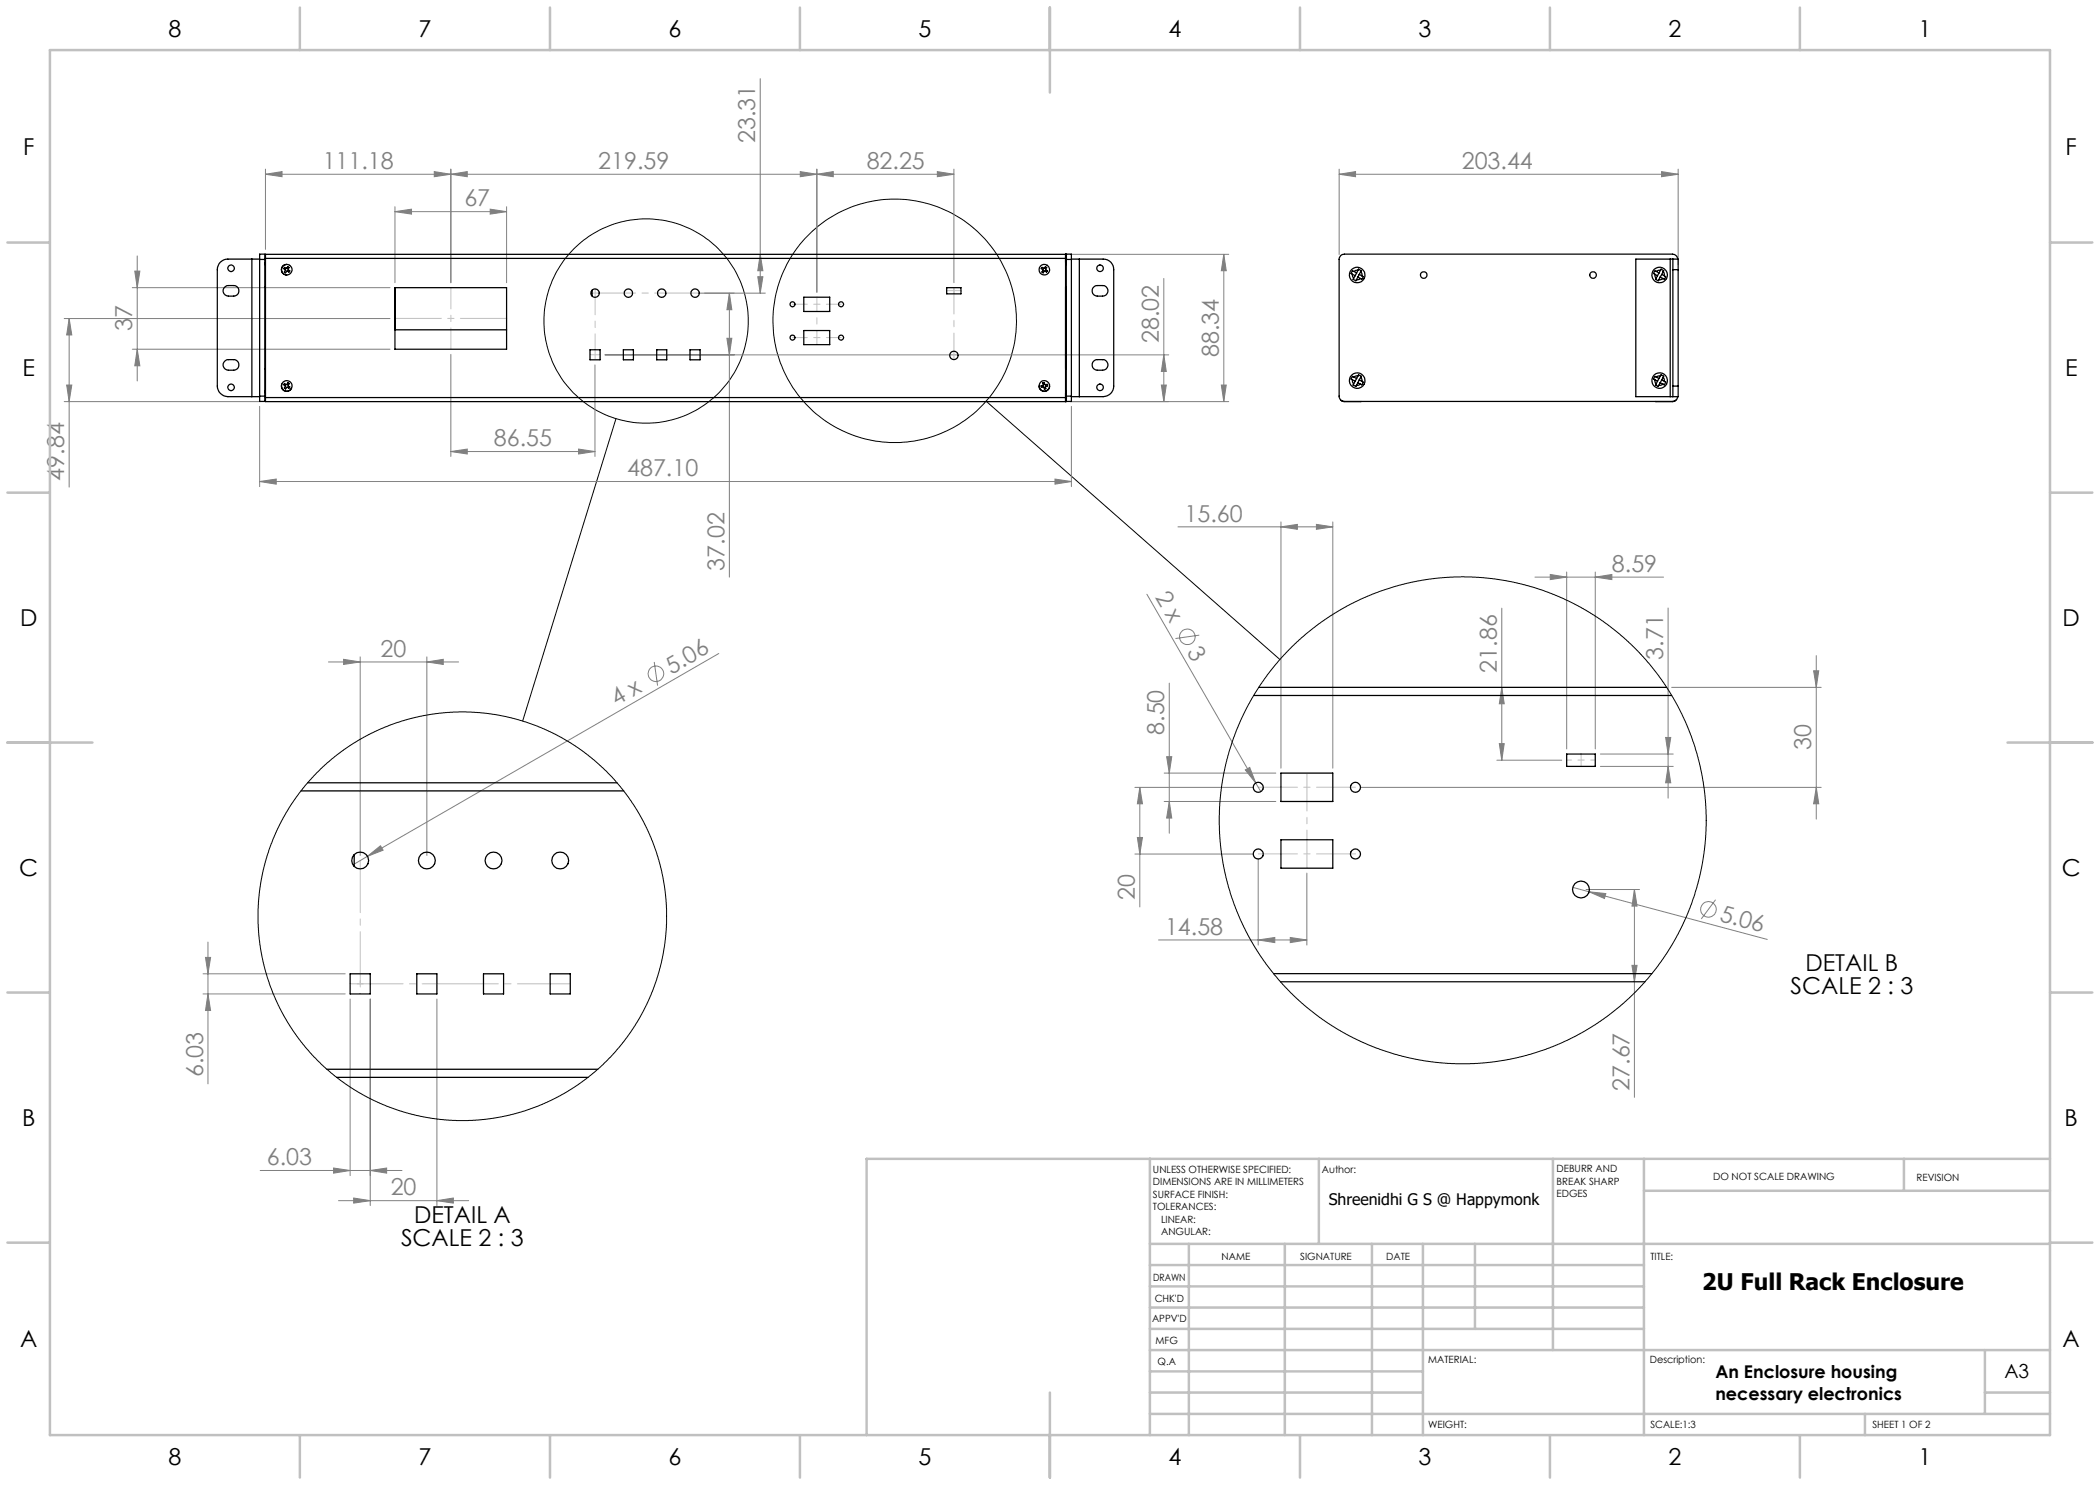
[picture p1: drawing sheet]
<svg xmlns="http://www.w3.org/2000/svg" width="420mm" height="297mm" viewBox="0 0 420 297" stroke-linecap="round" stroke-linejoin="round" font-family="sans-serif">
<g fill="none" stroke="#808080" stroke-width=".2">
<path d="M152 15.7v42.9M53.1 34.9l3.3-.6v1zM53.1 33.8v16.1M86.9 34.3l3.3 .6-3.3 .4zM90.2 34.9l3.3-.6v1zM90.2 33.8v22.7M160.1 34.3l3.3 .6-3.3 .4zM163.4 34.9l3.3-.6v1zM163.4 33.8v24.7M187.5 34.3l3.3 .6-3.3 .4zM190.8 34.9h-137.7M190.8 33.8v22.7"/>
<path d="M267.8 34.9l3.3-.6v1zM267.8 34.9h67.8M267.8 33.8v17.1M332.3 34.3l3.3 .6-3.3 .4zM335.6 33.8v19.1M26.5 57.5h51.5M27 54.2h1l-.6 3.3zM27.4 51.2v25M79 42.3l3.3-.5v1zM79 41.3v15.2M79 42.3h22.3M98 41.8l3.3 .5-3.3 .5z"/>
<path d="M101.3 41.3v15.2M140 58.6h13.1M145.9 58.6l.5 3.3h-1zM145.9 58.6v56.8M151.6 55.3h1l-.6 3.3zM152 50.9l.6 3.2h-1zM214.1 50.9h31.6M232.8 55.7v24.6M244.8 50.9l.5 3.2h-1zM244.8 50.9v29.4M12.8 63.7h65.2M13.3 77h1.1l-.6 3.3z"/>
<path d="M13.8 63.7l.6 3.3h-1.1zM13.8 63.7v33.7M26.5 69.8h51.5M27.4 69.8l.6 3.4h-1zM90.2 70.9v20.4M119 73v18.3M121 71h112.8M145.4 67.7h1l-.5 3.3zM232.3 77h1l-.5 3.3zM232.8 71l.5 3.3h-1zM244.3 77h1l-.5 3.3zM12.8 80.3h39.3"/>
<path d="M51.9 96.3l3.3-.5v1zM51.9 81.3v16M51.9 96.3h162.4M90.2 90.3l3.3-.5v1zM90.2 90.3h28.8M115.7 89.8l3.3 .5-3.3 .5zM211 95.8l3.3 .5-3.3 .5zM214.1 80.3h31.6M214.3 81.3v16M229.4 118.8l21.7 37.8M235.6 105.4h31M256.2 105.4l3.3-.5v1z"/>
<path d="M256.2 104.4v49.2M263.3 104.9l3.3 .5-3.3 .5zM266.6 104.4v49.2M307 115.4h25.7M310.1 114.9l3.2 .5-3.2 .5zM313.3 114.4v35.4M319.1 115.4l3.3-.5v1zM319.1 114.4v35.4M65.7 132.4h26M68.7 131.9l3.3 .5-3.3 .5zM72 131.4v39.7M85.4 132.4l3.3-.5v1z"/>
<path d="M85.4 131.4v39.7M130.8 132.4l.7 4.7M143.8 130.7l-70.3 40.6M233.9 136.6v30M239.9 127l-4.8 .7M300.4 137.5l.4 3.3h-.9zM300.4 121.6v30.4M333.6 121.6v38M334.3 137.5h29.9M362.7 134.2h1l-.4 3.3zM363.3 131.1v32.7M227 157.5h23.6"/>
<path d="M228 157.5l.5 3.3h-1zM228 157.5v23.9M232.8 154.6h22.4M233.3 151.3h1.1l-.5 3.3zM249.1 154l.8-.5 1.2 3.1zM251.1 156.6l1.1 1.7M272.1 157.5h92.1M299.4 152h12.9M299.9 148.7h.9l-.4 3.3zM320.1 153.3h14.5M320.1 150.8h14.5M333.1 147.5h1.1l-.6 3.3z"/>
<path d="M333.6 153.3l.6 3.3h-1.1zM363.3 157.5l.4 3.3h-1zM73.5 171.3l2.6-2.1 .5 .8zM73.5 171.3l-2.9 1.7M227 170.8h23.6M227.5 167.5h1l-.5 3.3zM232.8 160.3h22.4M233.9 160.3l.5 3.3h-1.1zM251.6 171.8v17.2M261.4 174.6v14.4M314.6 177.5l3.2 .9M317.2 177.9h10.7"/>
<path d="M317.8 178.4l3.4 .3-.3 1zM317.8 178.4l35.6 9.5M326.9 177.9l.5 3.3h-1zM326.9 177.9v41.6M343.1 179.9l-2.8 3.9M40.6 194.8h28.4M40.6 198.8h28.4M41.1 191.5h1l-.5 3.3zM41.6 198.8l.5 3.3h-1zM41.6 188.4v28.4M70 199.8v35.3M74 199.8v41.3"/>
<path d="M87.4 199.8v41.3M231.7 188h29.7M251.6 188l3.4-.5v1zM258.1 187.5l3.3 .5-3.3 .5zM326.4 193.1h1l-.5 3.3zM52 234.1h28.4M66.7 233.6l3.3 .5-3.3 .5zM70.7 239.6l3.3 .5-3.3 .5zM74 234.1l3.3-.5v1zM67.7 240.1h26M87.4 240.1l3.3-.5v1z"/>
<circle cx="131.2" cy="134.8" r="1.56"/>
<circle cx="237.5" cy="127.4" r="1.56"/>
<circle cx="341.7" cy="181.9" r="1.55"/>
</g>
<g fill="none" stroke="#000" stroke-width=".2">
<path d="M123.2 83.7l-18.7 60.5M197.2 80.3l58.8 51.6"/>
<circle cx="129.2" cy="64.2" r="20.4"/>
<circle cx="178.9" cy="64.2" r="24.3"/>
</g>
<path d="M70 196.8h4.1M72.1 198.8v-4" fill="none" stroke="#c0c0c0" stroke-width=".2" stroke-dasharray="15.2 1.3 1.3 1.3" stroke-dashoffset="15.1"/>
<path d="M72.1 172.1v24.7" fill="none" stroke="#c0c0c0" stroke-width=".2" stroke-dasharray="15.2 1.3 1.3 1.3" stroke-dashoffset="4.8"/>
<path d="M70 196.8h44.1" fill="none" stroke="#c0c0c0" stroke-width=".2" stroke-dasharray="15.2 1.3 1.3 1.3" stroke-dashoffset="4.7"/>
<path d="M190.8 58.7v-1.2M192.2 58.1h-2.8M118 71h2M316.2 150.8v2.5" fill="none" stroke="#c0c0c0" stroke-width=".2" stroke-dasharray="15.2 1.3 1.3 1.3"/>
<path d="M190.8 57.5v14.4" fill="none" stroke="#c0c0c0" stroke-width=".2" stroke-dasharray="15.2 1.3 1.3 1.3" stroke-dashoffset="9.9"/>
<path d="M163.4 59.4v9.5" fill="none" stroke="#c0c0c0" stroke-width=".2" stroke-dasharray="15.2 1.3 1.3 1.3" stroke-dashoffset="12.4"/>
<path d="M158.5 60.8h9.7M158.5 67.5h9.7" fill="none" stroke="#c0c0c0" stroke-width=".2" stroke-dasharray="15.2 1.3 1.3 1.3" stroke-dashoffset="12.3"/>
<path d="M90.2 57.5v12.3" fill="none" stroke="#c0c0c0" stroke-width=".2" stroke-dasharray="15.2 1.3 1.3 1.3" stroke-dashoffset="11"/>
<path d="M79 63.7h22.3" fill="none" stroke="#c0c0c0" stroke-width=".2" stroke-dasharray="15.2 1.3 1.3 1.3" stroke-dashoffset="6"/>
<path d="M119 57.8v14.2" fill="none" stroke="#c0c0c0" stroke-width=".2" stroke-dasharray="15.2 1.3 1.3 1.3" stroke-dashoffset="10.1"/>
<path d="M118.2 58.6h21.7" fill="none" stroke="#c0c0c0" stroke-width=".2" stroke-dasharray="15.2 1.3 1.3 1.3" stroke-dashoffset="6.3"/>
<path d="M251.7 157.4h19.4M251.7 170.8h19.4" fill="none" stroke="#c0c0c0" stroke-width=".2" stroke-dasharray="15.2 1.3 1.3 1.3" stroke-dashoffset="7.4"/>
<path d="M261.4 154.6v19" fill="none" stroke="#c0c0c0" stroke-width=".2" stroke-dasharray="15.2 1.3 1.3 1.3" stroke-dashoffset="7.6"/>
<path d="M313.4 152h5.7" fill="none" stroke="#c0c0c0" stroke-width=".2" stroke-dasharray="15.2 1.3 1.3 1.3" stroke-dashoffset="14.3"/>
<g fill="none" stroke="#c0c0c0" stroke-width=".5">
<path d="M10 10h400v277h-400zM60 1.5v8.5M110 1.5v8.5M160 1.5v8.5M210 1.5v17M260 1.5v8.5M310 1.5v8.5M360 1.5v8.5M1.5 48.5h8.5M410 48.5h8.5M1.5 98.5h8.5M410 98.5h8.5"/>
<path d="M1.5 148.5h17M401.5 148.5h17M1.5 198.5h8.5M410 198.5h8.5M230 231.8v55.2M263.8 231.8v17M310.6 231.8v38.2M328.8 231.8v55.2M328.8 238.2h81.2M380.8 231.8v6.4M410 231.8h-236.7v55.2M1.5 248.5h8.5"/>
<path d="M230 248.8h180M230 257.3h98.8M230 253h98.8M237.8 248.8v38.2M257 248.8v38.2M274.4 248.8v38.2M284.6 248.8v38.2M295 248.8v17M410 248.5h8.5M210 278.5v17M230 265.8h98.8M230 261.5h98.8"/>
<path d="M230 278.5h54.6M230 274.3h54.6M230 270h180M397 278.5h13M397 270v12.8M60 287v8.5M110 287v8.5M160 287v8.5M230 282.8h180M260 287v8.5M310 287v8.5M360 287v8.5"/>
<path d="M373 282.8v4.2"/>
</g>
<g fill="#808080">
<path d="M249.1 154l.8-.5 1.2 3.1z"/>
<path d="M73.5 171.3l2.6-2.1 .5 .8z"/>
<path d="M317.8 178.4l3.4 .3-.3 1z"/>
<path d="M86.9 34.3l3.3 .6-3.3 .4zM53.1 34.9l3.3-.6v1z"/>
<path d="M90.2 90.3l3.3-.5v1zM115.7 89.8l3.3 .5-3.3 .5zM90.2 34.9l3.3-.6v1zM160.1 34.3l3.3 .6-3.3 .4zM251.6 188l3.4-.5v1zM258.1 187.5l3.3 .5-3.3 .5z"/>
<path d="M363.3 157.5l.4 3.3h-1zM362.7 134.2h1l-.4 3.3zM299.9 148.7h.9l-.4 3.3zM300.4 137.5l.4 3.3h-.9z"/>
<path d="M232.8 71l.5 3.3h-1zM232.3 77h1l-.5 3.3zM13.8 63.7l.6 3.3h-1.1zM13.3 77h1.1l-.6 3.3zM145.9 58.6l.5 3.3h-1zM145.4 67.7h1l-.5 3.3zM228 157.5l.5 3.3h-1zM227.5 167.5h1l-.5 3.3z"/>
<path d="M163.4 34.9l3.3-.6v1zM187.5 34.3l3.3 .6-3.3 .4z"/>
<path d="M85.4 132.4l3.3-.5v1zM68.7 131.9l3.3 .5-3.3 .5zM319.1 115.4l3.3-.5v1zM310.1 114.9l3.2 .5-3.2 .5z"/>
<path d="M79 42.3l3.3-.5v1zM98 41.8l3.3 .5-3.3 .5zM267.8 34.9l3.3-.6v1zM332.3 34.3l3.3 .6-3.3 .4zM66.7 233.6l3.3 .5-3.3 .5zM74 234.1l3.3-.5v1zM70.7 239.6l3.3 .5-3.3 .5zM87.4 240.1l3.3-.5v1zM256.2 105.4l3.3-.5v1zM263.3 104.9l3.3 .5-3.3 .5z"/>
<path d="M27.4 69.8l.6 3.4h-1zM27 54.2h1l-.6 3.3zM151.6 55.3h1l-.6 3.3zM152 50.9l.6 3.2h-1zM333.6 153.3l.6 3.3h-1.1zM333.1 147.5h1.1l-.6 3.3zM326.4 193.1h1l-.5 3.3zM326.9 177.9l.5 3.3h-1z"/>
<path d="M244.8 50.9l.5 3.2h-1zM244.3 77h1l-.5 3.3zM41.1 191.5h1l-.5 3.3zM41.6 198.8l.5 3.3h-1zM233.3 151.3h1.1l-.5 3.3zM233.9 160.3l.5 3.3h-1.1z"/>
<path d="M51.9 96.3l3.3-.5v1zM211 95.8l3.3 .5-3.3 .5z"/>
</g>
<g fill="none" stroke="#000" stroke-width=".25">
<path d="M45 57.4a2.16 2.16 0 0 1 2.7 .2 1.06 1.06 0 0 1-1 1.6h-1a1.05 1.05 0 0 1-1-.7 1.05 1.05 0 0 1 .3-1.1zM50.4 51.8h-4.8a2.11 2.11 0 0 0-2.1 2.1v23.3a2.17 2.17 0 0 0 2.1 2.1h4.8M50.4 51.8h1.5M50.4 51.8v27.5M51.9 51.9v-1.1h1.1v1.1M51.9 51.9h1.1M51.9 51.9v27.3M53 51.9v27.3M53 57.4h.1M53.1 52.5l-.1 .4M53.1 51.7h160M53.1 51.7v27.8"/>
<path d="M56.9 53.5l.3 .2 .4-.4 .2 .2-.2 .3 .4 .4-.2 .2-.4-.2-.3 .4-.2-.2 .2-.4-.4-.3zM57.3 52.9a1.06 1.06 0 0 0-1 1 1.06 1.06 0 0 0 1 1.1M79 57.5h22.3v12.3h-22.3zM118.4 58v1.2M160.8 59.4h5.1v2.9h-5.1zM189.3 57.5h2.9v1.3h-2.9zM208.4 53.5l.3 .2 .4-.4 .2 .2-.2 .3 .4 .4-.2 .2-.3-.2-.4 .4-.2-.2 .2-.3-.4-.4zM213.1 51.4h.1M213.1 50.9h.1M213.1 51.4v.3M213.1 50.9v.8M213.1 50.9h-160v.8"/>
<path d="M213.1 52.5l.1 .4M213.1 51.7h.1M213.1 50.9v.5M213.1 51.7v27.8M213.1 57.4h.1M213.2 51.9v-1.1h1.1v1.1M213.2 51.9h1.1M213.2 51.9v27.3M214.3 51.8h1.6M214.3 51.9v27.3M215.9 51.8h4.7a2.05 2.05 0 0 1 2.1 2.1v23.3a2.11 2.11 0 0 1-2.1 2.1h-4.7M215.9 51.8v27.5"/>
<path d="M218.8 57.4a2.58 2.58 0 0 1 2.4 0 1.06 1.06 0 0 1 .3 1.1 1.06 1.06 0 0 1-1 .7h-1a1.05 1.05 0 0 1-1-.7 1.05 1.05 0 0 1 .3-1.1zM270.5 54.9l.2 .8M270.5 54.9l.5 .2M270.7 55.7l-.1 .2 .6 .3 .1-.3M270.8 54.3a.36 .36 0 0 0-.4 0 .36 .36 0 0 0-.1 .4l.2 .2M270.8 54.3l.5 .3M271 55.1l-.3 .6M271.3 54.6l-.3 .5M271.6 55.4l.5 .3M271.6 54l-.8 .3M271.9 54.9l-.6 1M271.9 54.9l.5 .3"/>
<path d="M272.1 55.7l-.8 .2M272.1 54.3l.3 .4v.5M272.1 54.3l.1-.2-.5-.3-.4 .8M272.1 54.3l-.2 .6M272.4 55.2l.2 .1-.1 .4-.2 .1-.2-.1M331 54.9l.2 .8M331 54.9l.5 .2M331.2 55.7l-.1 .2 .5 .3 .2-.3M331.3 54.3a.35 .35 0 0 0-.4 .1 .35 .35 0 0 0-.1 .3l.2 .2M331.3 54.3l.5 .3M331.8 54.6l-.6 1.1M332 55.4l.6 .3"/>
<path d="M332 55.4l-.2 .5M332.1 54l-.8 .3M332.1 54l-.3 .6M332.1 54l.1-.2 .5 .3-.1 .2M332.4 54.9l.5 .3M332.4 54.9l-.4 .5M332.6 55.7l-.8 .2M332.6 54.3l.3 .9M332.6 54.3l-.2 .6M332.9 55.2l.2 .1-.1 .4-.2 .1-.2-.1M334 51.8h.6M334 51.8h-6.8v27.5h6.8"/>
<path d="M334 51.8v27.5M334.6 51.8h1v2.1M334.6 51.8v2.1M334.6 53.9h1M334.6 53.9v23.3M335.5 51.8a1.02 1.02 0 0 0-1-1h-65.6a1.02 1.02 0 0 0-1.1 1.1v27.3a1.02 1.02 0 0 0 1.1 1.1M335.6 53.9v23.3M45 72.2a2.16 2.16 0 0 1 2.7 .3 1.06 1.06 0 0 1-1 1.5h-1a1.05 1.05 0 0 1-1-.7 1.05 1.05 0 0 1 .3-1.1zM50.4 79.3h1.5M51.9 79.2v1.1h1.1v-1.1M51.9 79.2h1.1M53 78.2l.1 .4"/>
<path d="M53 73.7h.1M53.1 79.5v.8h160M53.1 79.5h160M56.4 76.8a1.05 1.05 0 0 0 .5 1.4 1.05 1.05 0 0 0 1.4-.6M57.6 76.6l-.3 .3-.4-.2-.2 .2 .4 .2-.2 .5 .2 .2 .3-.4 .4 .2 .2-.2-.4-.3 .2-.4M57.6 76.6l.2 .2M57.6 76.6l.2 .1M79 66h22.3M118 70h2v2h-2zM124.7 70h2v2h-2zM131.3 70h2.1v2h-2.1zM138 70h2v2h-2z"/>
<path d="M160.8 66.1h5.1v2.8h-5.1zM207.8 77.2a1.06 1.06 0 0 0 1.1 1.1 1.06 1.06 0 0 0 1-1.1M208.6 76.6l.2-.1 .2 .5 .4-.1 .1 .3-.4 .2 .1 .3-.3 .1-.2-.4-.4 .1-.1-.3 .5-.2zM208.9 76.5l-.3 .1M213.1 79.8h.1M213.1 79.5v.3M213.1 79.5v.8M213.1 79.5h.1M213.1 79.8v.5M213.1 73.7h.1M213.2 79.2v1.1h1.1v-1.1M213.2 78.2l-.1 .5"/>
<path d="M213.2 79.2h1.1M214.3 79.3h1.6M218.8 72.2a2.58 2.58 0 0 1 2.4 0 1.06 1.06 0 0 1 .3 1.2 1.06 1.06 0 0 1-1 .6h-1a1.05 1.05 0 0 1-1-.7 1.05 1.05 0 0 1 .3-1.1zM270.5 75.9l.2 .9M270.5 75.9l.5 .3M270.7 76.8l-.1 .2 .6 .3 .1-.2M270.8 75.4l-.3-.1-.1 .2-.2 .3 .3 .1M270.8 75.4l.5 .3M271 76.2l-.3 .6M271.6 76.5l.5 .3M271.6 76.5l-.3 .6M271.6 75.2l-.8 .2"/>
<path d="M271.6 75.2l-.6 1M271.6 75.2l.1-.2 .5 .2-.1 .3M271.9 76l.5 .3M271.9 76l-.3 .5M272.1 76.8l-.8 .3M272.1 75.5l.3 .3v.5M272.1 75.5l-.2 .5M272.4 76.3l.2 .1v.1a.32 .32 0 0 1-.2 .3 .32 .32 0 0 1-.3 0M331 75.9l.2 .9M331 75.9l.5 .3M331.3 75.4a.35 .35 0 0 0-.6 .3l.3 .2M331.3 75.4l.5 .3"/>
<path d="M331.5 76.2l-.4 .8 .5 .3 .2-.2M331.8 75.7l-.3 .5M332 76.5l.6 .3M332 76.5l-.2 .6M332.1 75.2l-.8 .2M332.1 75.2l-.3 .5M332.1 75.2l.1-.2 .5 .2-.1 .3M332.4 76l.5 .3M332.4 76l-.4 .5M332.6 76.8l-.8 .3M332.6 75.5l.3 .8M332.6 75.5l-.2 .5"/>
<path d="M332.9 76.3l.2 .1v.1a.32 .32 0 0 1-.2 .3 .32 .32 0 0 1-.3 0M334 79.3h.6M334.6 77.2v2.1M334.6 77.2h1M335.5 79.3a1.03 1.03 0 0 1-1 1M335.6 77.2v2.1h-1M213.1 80.3h.1M268.2 80l.6 .3h65.8l.6-.3M272.2 80.3h.1M331.2 80.3h.1M250.8 139.1h83.5M251.7 137.5h81.6"/>
<path d="M60.2 158.2h64.5M61.5 156.6h61.9M256.2 154.6h10.4v5.7h-10.4zM313.3 150.8h5.8v2.5h-5.8zM70.8 170.9v2.4M256.2 168h10.4v5.6h-10.4zM70 194.8h4v4h-4zM83.4 194.8h4v4h-4zM96.7 194.8h4v4h-4zM110 194.8h4.1v4h-4.1zM254.7 194.7h75.7M256.1 196.4h72.9"/>
<path d="M65.4 213.9h54.2M67.3 215.5h50.3"/>
<circle cx="46.2" cy="53.7" r=".66"/>
<circle cx="57.4" cy="53.9" r="1.05"/>
<circle cx="119" cy="58.6" r=".84"/>
<circle cx="125.7" cy="58.6" r=".84"/>
<circle cx="132.3" cy="58.6" r=".84"/>
<circle cx="139" cy="58.6" r=".84"/>
<circle cx="208.9" cy="53.9" r="1.05"/>
<circle cx="220" cy="53.6" r=".67"/>
<circle cx="271.4" cy="55" r="1.56"/>
<circle cx="284.7" cy="55" r=".66"/>
<circle cx="318.6" cy="55" r=".66"/>
<circle cx="331.9" cy="55" r="1.56"/>
<circle cx="46.2" cy="77.5" r=".66"/>
<circle cx="57.4" cy="77.2" r="1.05"/>
<circle cx="158.5" cy="60.8" r=".5"/>
<circle cx="158.5" cy="67.5" r=".5"/>
<circle cx="168.2" cy="67.5" r=".5"/>
<circle cx="168.2" cy="60.9" r=".5"/>
<circle cx="190.8" cy="71.1" r=".84"/>
<circle cx="208.9" cy="77.2" r="1.07"/>
<circle cx="220" cy="77.5" r=".67"/>
<circle cx="271.4" cy="76.1" r="1.56"/>
<circle cx="331.9" cy="76.1" r="1.56"/>
<circle cx="251.7" cy="157.5" r="1.01"/>
<circle cx="271.1" cy="157.5" r="1.01"/>
<circle cx="72" cy="172.1" r="1.68"/>
<circle cx="85.4" cy="172.1" r="1.68"/>
<circle cx="98.7" cy="172.1" r="1.68"/>
<circle cx="112" cy="172.1" r="1.68"/>
<circle cx="251.7" cy="170.8" r="1.01"/>
<circle cx="271.1" cy="170.8" r="1.01"/>
<circle cx="316.2" cy="177.9" r="1.69"/>
</g>
<g fill="none" stroke="#000" stroke-width=".2">
<circle cx="292.5" cy="164.1" r="48.7"/>
<circle cx="92.5" cy="183.3" r="40.9"/>
</g>
<g font-size="4.7">
<text x="33.7" y="7.4">8</text>
<text x="83.7" y="7.4">7</text>
<text x="133.7" y="7.4">6</text>
<text x="183.7" y="7.4">5</text>
<text x="233.7" y="7.4">4</text>
<text x="283.7" y="7.4">3</text>
<text x="333.7" y="7.4">2</text>
<text x="383.7" y="7.4">1</text>
<text x="4.6" y="30.9">F</text>
<text x="413.1" y="30.9">F</text>
<text x="4.5" y="75.2">E</text>
<text x="413" y="75.2">E</text>
<text x="4" y="125.2">D</text>
<text x="412.5" y="125.2">D</text>
<text x="3.9" y="175.2">C</text>
<text x="412.4" y="175.2">C</text>
<text x="361.1" y="194.2">DETAIL B</text>
<text x="358.1" y="198.7">SCALE 2 : 3</text>
<text x="4.4" y="225.2">B</text>
<text x="412.9" y="225.2">B</text>
<text x="82.8" y="244.6">DETAIL A</text>
<text x="80.2" y="249.1">SCALE 2 : 3</text>
<text x="4" y="269.4">A</text>
<text x="412.5" y="269.4">A</text>
<text x="33.7" y="292.9">8</text>
<text x="83.7" y="292.9">7</text>
<text x="133.7" y="292.9">6</text>
<text x="183.7" y="292.9">5</text>
<text x="233.7" y="292.9">4</text>
<text x="283.7" y="292.9">3</text>
<text x="333.7" y="292.9">2</text>
<text x="383.7" y="292.9">1</text>
</g>
<g font-size="4.7" fill="#808080">
<text x="151.1" y="28.6" transform="rotate(-90 151.1 28.6)">23.31</text>
<text x="64.5" y="33.8">111.18</text>
<text x="119.7" y="33.8">219.59</text>
<text x="173.3" y="33.8">82.25</text>
<text x="292.4" y="33.8">203.44</text>
<text x="92.9" y="41.3">67</text>
<text x="26.5" y="66.3" transform="rotate(-90 26.5 66.3)">37</text>
<text x="231.8" y="68.6" transform="rotate(-90 231.8 68.6)">28.02</text>
<text x="243.8" y="71.4" transform="rotate(-90 243.8 71.4)">88.34</text>
<text x="98.8" y="89.3">86.55</text>
<text x="125.4" y="95.3">487.10</text>
<text x="12.8" y="96.1" transform="rotate(-90 12.8 96.1)">49.84</text>
<text x="236.9" y="104.3">15.60</text>
<text x="144.9" y="114.1" transform="rotate(-90 144.9 114.1)">37.02</text>
<text x="230.9" y="119.4" transform="rotate(60 230.9 119.4)">2 x</text>
<text x="322.4" y="114.4">8.59</text>
<text x="76.1" y="131.4">20</text>
<text x="237.3" y="130.4" transform="rotate(60 237.3 130.4)">3</text>
<text x="332.6" y="131.9" transform="rotate(-90 332.6 131.9)">3.71</text>
<text x="134.3" y="134.9" transform="rotate(-30 134.3 134.9)">5.06</text>
<text x="299.4" y="134.5" transform="rotate(-90 299.4 134.5)">21.86</text>
<text x="123.3" y="141.3" transform="rotate(-30 123.3 141.3)">4 x</text>
<text x="232.9" y="147" transform="rotate(-90 232.9 147)">8.50</text>
<text x="362.2" y="150" transform="rotate(-90 362.2 150)">30</text>
<text x="227" y="180.1" transform="rotate(-90 227 180.1)">20</text>
<text x="343.7" y="184.2" transform="rotate(15 343.7 184.2)">5.06</text>
<text x="233" y="187">14.58</text>
<text x="40.6" y="215.5" transform="rotate(-90 40.6 215.5)">6.03</text>
<text x="325.9" y="218.2" transform="rotate(-90 325.9 218.2)">27.67</text>
<text x="53.3" y="233.1">6.03</text>
<text x="78.1" y="239.1">20</text>
</g>
<text font-size="4.6" x="340.5" y="258.1">2U Full Rack Enclosure</text>
<text font-size="3.9" x="400.9" y="275.5">A3</text>
<g font-size="3.5">
<text x="343.1" y="275.5">An Enclosure housing</text>
<text x="343.1" y="280">necessary electronics</text>
</g>
<text font-size="3.2" x="265.7" y="241.1">Shreenidhi G S @ Happymonk</text>
<g font-size="2">
<text x="230.6" y="234.6">UNLESS OTHERWISE SPECIFIED:</text>
<text x="230.6" y="237.1">DIMENSIONS ARE IN MILLIMETERS</text>
<text x="230.6" y="239.6">SURFACE FINISH:</text>
<text x="264.4" y="234.6">Author:</text>
<text x="311.3" y="234.5">DEBURR AND</text>
<text x="311.3" y="237">BREAK SHARP</text>
<text x="311.3" y="239.5">EDGES</text>
<text x="342.6" y="236">DO NOT SCALE DRAWING</text>
<text x="383.3" y="236.2">REVISION</text>
<text x="230.6" y="242.1">TOLERANCES:</text>
<text x="232.2" y="244.6">LINEAR:</text>
<text x="232.2" y="247.1">ANGULAR:</text>
<text x="244.3" y="252">NAME</text>
<text x="260" y="251.9">SIGNATURE</text>
<text x="277.2" y="251.9">DATE</text>
<text x="330.1" y="251.9">TITLE:</text>
<text x="230.6" y="256.1">DRAWN</text>
<text x="230.9" y="260.3">CHK'D</text>
<text x="230.4" y="264.4">APPV'D</text>
<text x="231.1" y="268.8">MFG</text>
<text x="231.5" y="273">Q.A</text>
<text x="285.6" y="272.5">MATERIAL:</text>
<text x="330" y="272.5">Description:</text>
<text x="285.6" y="285.5">WEIGHT:</text>
<text x="330.1" y="285.6">SCALE:1:3</text>
<text x="374.5" y="285.6">SHEET 1 OF 2</text>
</g>
</svg>
